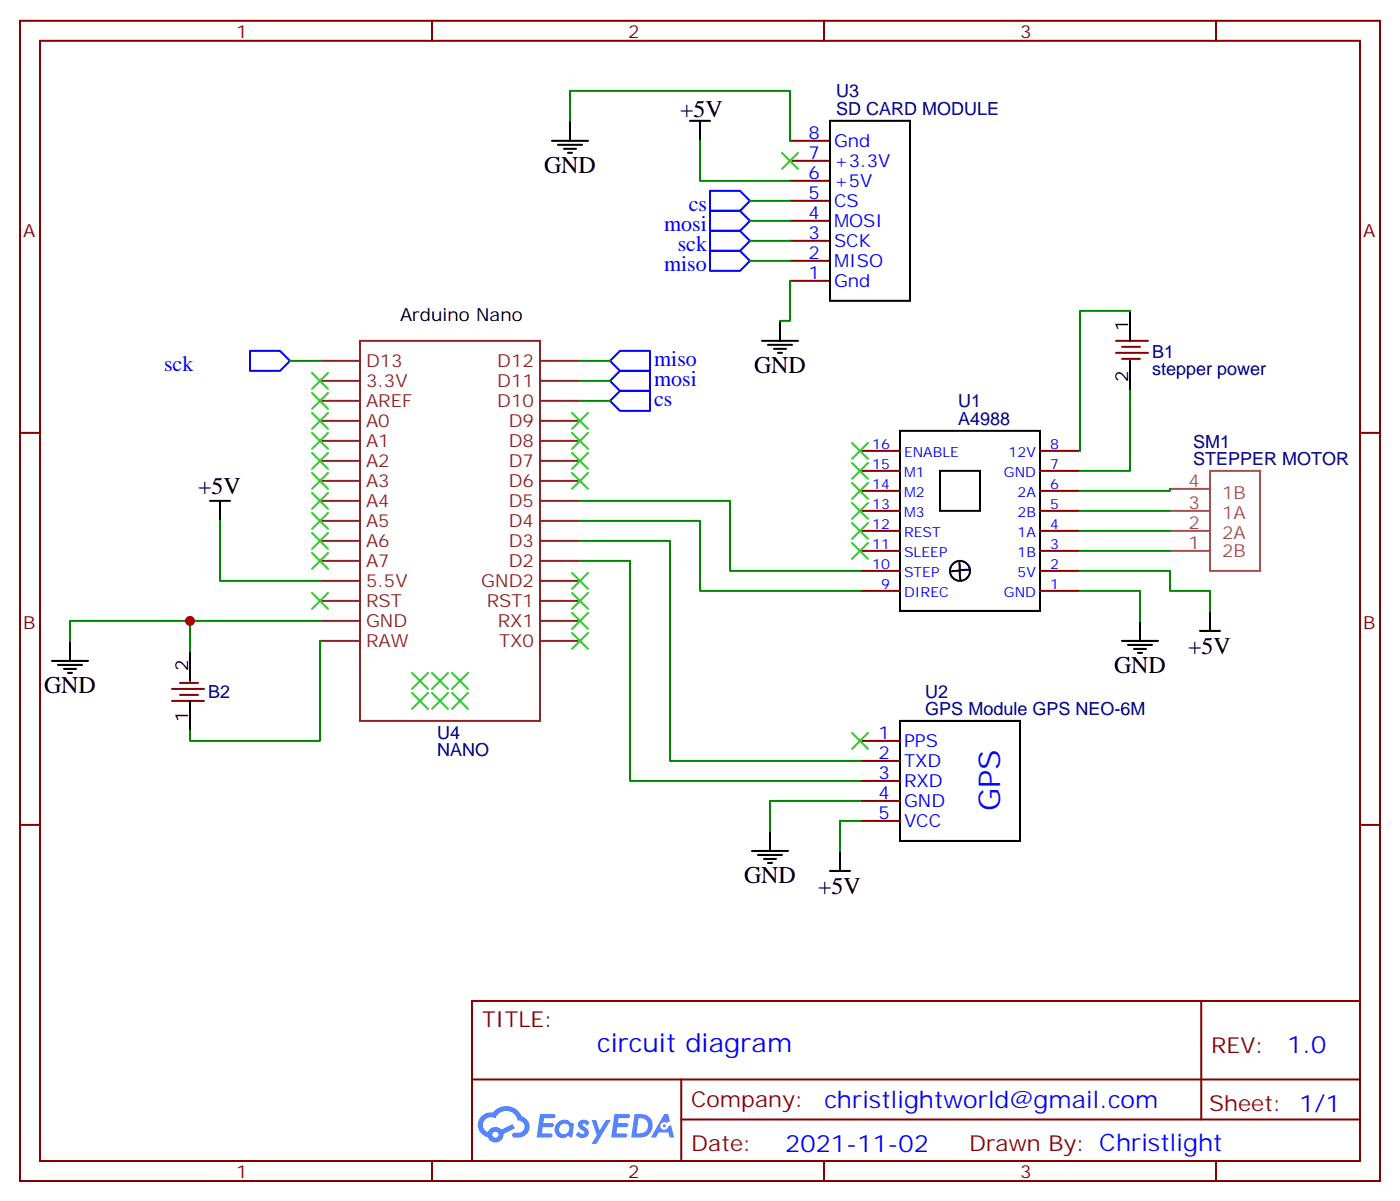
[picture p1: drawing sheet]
<svg xmlns="http://www.w3.org/2000/svg" width="247mm" height="212mm" viewBox="0 0 247 212" stroke-linecap="round" stroke-linejoin="round" font-family="sans-serif">
<g fill="none" stroke="#870000" stroke-width=".35">
<path d="M3.5 3.7h239.9v204.6h-239.9zM7.1 7.2h232.8v197.6h-232.8zM76.2 3.7v3.5M145.3 3.7v3.5M214.5 3.7v3.5M3.5 76.3h3.6M239.9 76.3h3.5M3.5 145.5h3.6M239.9 145.5h3.5M83.3 176.5h156.6v28.3h-156.6zM211.9 176.6v20.8M83.3 190.4h156.5"/>
<path d="M120.2 197.4h119.6M120.2 190.4v14.1M76.2 204.8v3.5M145.3 204.8v3.5M214.5 204.8v3.5"/>
</g>
<g fill="#5487ff">
<path d="M102.2 197.7a1.22 1.22 0 0 1 1.8 .3l-.4 .5a.47 .47 0 0 0-.4-.4 .47 .47 0 0 0-.5 .2l.1 .2a1.55 1.55 0 0 1 1 1.5 1.34 1.34 0 0 1-2.3 .1l.5-.5a.6 .6 0 0 0 .5 .4 .6 .6 0 0 0 .6-.3l-.2-.2a1.48 1.48 0 0 1-.9-1.4z"/>
<path d="M95.3 196.5h1.5a1.22 1.22 0 0 1 1.1 .1 .37 .37 0 0 1-.3 .6h-1.6l-.2 .9h1.6a.37 .37 0 0 1 .3 .4 .37 .37 0 0 1-.4 .3h-1.6l-.1 1.1h.7a1.15 1.15 0 0 1 1.1 .2 .36 .36 0 0 1-.3 .5h-2.4z"/>
<path d="M108.4 196.5h1.5a1.23 1.23 0 0 1 1.2 .1 .37 .37 0 0 1-.4 .6h-1.6l-.1 .9h1.5a.37 .37 0 0 1 .3 .4 .37 .37 0 0 1-.3 .3h-1.6l-.2 1.1h.8a1.15 1.15 0 0 1 1.1 .2 .36 .36 0 0 1-.3 .5h-2.5z"/>
<path d="M117.2 196.5h.6l.4 1.2-.6 .3a.69 .69 0 0 0-1.1 .3 .69 .69 0 0 0 .5 1 .69 .69 0 0 0 .9-.6l.4-.3 .6 2.2h-.8l-.2-.9h-1.7l-.5 .9h-.9z"/>
<path d="M104.4 197.5h.7l.7 1.9 1.1-1.9h.8l-2.5 4.2h-.8l.9-1.5z"/>
<path d="M111.9 196.5l-.6 4.1h1.4a2.11 2.11 0 0 0 2.4-2.1 2.11 2.11 0 0 0-2.5-2zM112.6 197.2a1.39 1.39 0 0 1 1.7 1.4 1.39 1.39 0 0 1-1.8 1.3h-.2z"/>
<path d="M98.2 198.1a1.48 1.48 0 0 0-.1 2 1.48 1.48 0 0 0 1.9 .3l.2-.1 .7 .3 .3-2.3-.1-.2-.5-.1a1.49 1.49 0 0 0-2.4 .1zM98.9 198.5a.91 .91 0 0 1 1.5 .2 .91 .91 0 0 1-.8 1.3 .87 .87 0 0 1-1-.5 .87 .87 0 0 1 .3-1z"/>
<path d="M85 196.8a2.18 2.18 0 0 0 1 3.8 1.44 1.44 0 0 0 1.7 .9 1.44 1.44 0 0 0 1.1-1.5l2-1-.4-.7-1.9 .9a1.47 1.47 0 0 0-2.5 .5 1.39 1.39 0 0 1-.6-2 1.39 1.39 0 0 1 2-.5 2.08 2.08 0 0 1 2.1-1.3 2.08 2.08 0 0 1 1.9 1.7 1.07 1.07 0 0 1 1.1 1 1.07 1.07 0 0 1-1 1.2h-.6a.43 .43 0 0 0-.6 .3 .43 .43 0 0 0 .4 .5 2.06 2.06 0 0 0 2.2-.6 2.06 2.06 0 0 0 .3-2.2l-.7-.7-.5-.2a2.98 2.98 0 0 0-5.1-.7l-1 .1zM86.8 200.1a.55 .55 0 0 1 1.1 0 .55 .55 0 0 1-1.1 0z"/>
<circle cx="117.2" cy="198.6" r=".26"/>
</g>
<g fill="none" stroke="#000" stroke-width=".35">
<path d="M146.4 21.3h14.1v31.8h-14.1zM158.7 76h24.7v31.7h-24.7zM165.8 83h7.1v7.1h-7.1zM169.2 99.3l.2 3M171 100.5l-3.1 .2M158.7 127.1h21.2v21.2h-21.2z"/>
<circle cx="169.3" cy="100.7" r="1.76"/>
</g>
<g fill="none" stroke="#870000" stroke-width=".35">
<path d="M139.3 38.9h7.1M139.3 35.4h7.1M139.3 31.9h7.1M139.3 28.4h7.1M139.3 24.8h7.1M139.3 49.5h7.1M139.3 46h7.1M139.3 42.5h7.1M151.7 79.5h7M183.4 79.5h7.1M151.7 97.2h7M151.7 93.6h7"/>
<path d="M151.7 90.1h7M151.7 86.6h7M151.7 83h7M183.4 97.2h7.1M183.4 93.6h7.1M183.4 90.1h7.1M183.4 86.6h7.1M183.4 83h7.1M151.7 104.2h7M151.7 100.7h7M183.4 104.2h7.1M183.4 100.7h7.1"/>
<path d="M151.7 130.7h7M151.7 134.2h7M151.7 137.7h7M151.7 141.3h7M151.7 144.8h7"/>
</g>
<path d="M206.4 97.2h7M206.4 93.6h7M206.4 90.1h7M206.4 86.2h7M213.4 83h8.8v17.7h-8.8z" fill="none" stroke="#a64a4a" stroke-width=".35"/>
<path d="M56.4 67.2h7.1M56.4 70.7h7.1" fill="none" stroke="#8c2424" stroke-width=".35"/>
<g fill="#8c2424">
<circle cx="74.1" cy="123.6" r=".18"/>
<circle cx="74.1" cy="120.1" r=".18"/>
<circle cx="77.6" cy="123.6" r=".18"/>
<circle cx="77.6" cy="120.1" r=".18"/>
</g>
<g fill="none" stroke="#8c2424" stroke-width=".35">
<path d="M56.4 77.8h7.1M56.4 74.2h7.1M56.4 63.6h7.1M95.2 77.8h7.1M95.2 74.2h7.1M95.2 63.6h7.1M95.2 67.2h7.1M95.2 70.7h7.1M56.4 98.9h7.1M56.4 95.4h7.1M56.4 91.9h7.1M56.4 88.3h7.1"/>
<path d="M56.4 84.8h7.1M56.4 81.3h7.1M95.2 98.9h7.1M95.2 95.4h7.1M95.2 91.9h7.1M95.2 88.3h7.1M95.2 84.8h7.1M95.2 81.3h7.1M56.4 113h7.1M56.4 109.5h7.1M56.4 106h7.1M56.4 102.4h7.1"/>
<path d="M95.2 113h7.1M95.2 109.5h7.1M95.2 106h7.1M95.2 102.4h7.1"/>
</g>
<g fill="#8c2424">
<circle cx="81.1" cy="123.6" r=".18"/>
<circle cx="81.1" cy="120.1" r=".18"/>
</g>
<path d="M63.5 60.1h31.7v67h-31.7z" fill="none" stroke="#8c2424" stroke-width=".35"/>
<g fill="none" stroke="#008700" stroke-width=".35">
<path d="M100.5 21.3v-5.3h38.8v8.8M123.5 24.8v7.1h15.8M132.3 35.4h7M132.3 38.9h7M132.3 42.5h7M132.3 46h7M139.3 49.5v7.1h-1.7M199.3 54.8h-8.8v24.7M51.2 63.6h5.2M102.3 70.7h5.3M102.3 67.2h5.3M102.3 63.6h5.3"/>
<path d="M199.3 68.9v14.1h-8.8M38.8 91.9v10.5h17.6M102.3 98.9h8.8v38.8h40.6M102.3 95.4h15.9v38.8h33.5M102.3 91.9h21.2v12.3h28.2M102.3 88.3h26.5v12.4h22.9M190.5 90.1h15.9M190.5 93.6h15.9M190.5 97.2h15.9M206.4 86.2v.4h-15.9M33.5 109.5v5.3M56.4 109.5h-44.1v3.5"/>
<path d="M56.4 113v17.7h-22.9v-1.8M190.5 104.2h10.6v5.3M190.5 100.7h15.9v3.5h7v3.5M151.7 141.3h-15.9v5.2M151.7 144.8h-3.5v5.3"/>
</g>
<path d="M125.2 37.2h5.3l1.8 1.7-1.8 1.8h-5.3zM125.2 33.7h5.3l1.8 1.7-1.8 1.8h-5.3zM125.2 40.7h5.3l1.8 1.8-1.8 1.7h-5.3zM125.2 44.2h5.3l1.8 1.8-1.8 1.8h-5.3zM44.1 61.9h5.3l1.8 1.7-1.8 1.8h-5.3zM107.6 63.6l1.8-1.7h5.3v3.5h-5.3zM107.6 67.2l1.8-1.8h5.3v3.5h-5.3zM109.4 68.9h5.3v3.6h-5.3l-1.8-1.8z" fill="none" stroke="#00f" stroke-width=".35"/>
<g fill="none" stroke="#000" stroke-width=".35">
<path d="M97.4 24.8h6.3M98.4 25.5h4.3M99.5 26.2h2.1M100.2 27h.7M100.5 21.3v3.5M121.7 21.3h3.5M123.5 21.3v3.5M137.6 56.6v3.5M199.3 54.8v5.3M134.4 60.1h6.4M135.5 60.8h4.2M136.5 61.5h2.1"/>
<path d="M137.2 62.2h.7M199.3 63.6v5.3M37 88.3h3.6M38.8 88.3v3.6M9.2 116.6h6.3M10.2 117.3h4.3M11.3 118h2.1M12 118.7h.7M12.3 113v3.6M33.5 114.8v5.3M197.9 113h6.4M199 113.7h4.2"/>
<path d="M200 114.4h2.1M200.7 115.1h.7M201.1 109.5v3.5M211.7 111.3h3.5M213.4 107.7v3.6M33.5 123.6v5.3M132.6 150.1h6.4M133.7 150.8h4.2M134.8 151.5h2.1M135.5 152.2h.7M135.8 146.5v3.6M146.4 153.6h3.5"/>
<path d="M148.2 150.1v3.5"/>
</g>
<path d="M196.8 60.1h5.7M196.8 62.2h5.7M197.9 61.2h3.2M197.9 63.3h3.2M30.3 123.6h5.7M30.3 121.5h5.7M31.7 122.6h3.2M31.7 120.4h3.2" fill="none" stroke="#870000" stroke-width=".35"/>
<g fill="none" stroke="#3c3" stroke-width=".35">
<path d="M137.9 27l2.9 2.8M140.8 27l-2.9 2.8M55 65.8l2.9 2.8M55 69.3l2.9 2.8M55 72.8l2.9 2.8M55 76.3l2.9 2.9M55 79.9l2.9 2.8M57.9 65.8l-2.9 2.8M57.9 69.3l-2.9 2.8M57.9 72.8l-2.9 2.8M57.9 76.3l-2.9 2.9M57.9 79.9l-2.9 2.8"/>
<path d="M100.9 79.9l2.8 2.8M100.9 76.3l2.8 2.9M100.9 72.8l2.8 2.8M103.7 79.9l-2.8 2.8M103.7 76.3l-2.8 2.9M103.7 72.8l-2.8 2.8M150.3 78.1l2.8 2.8M153.1 78.1l-2.8 2.8M55 83.4l2.9 2.8M55 86.9l2.9 2.8M55 90.5l2.9 2.8M55 94l2.9 2.8"/>
<path d="M55 97.5l2.9 2.8M57.9 83.4l-2.9 2.8M57.9 86.9l-2.9 2.8M57.9 90.5l-2.9 2.8M57.9 94l-2.9 2.8M57.9 97.5l-2.9 2.8M100.9 83.4l2.8 2.8M103.7 83.4l-2.8 2.8M150.3 92.2l2.8 2.8M150.3 88.7l2.8 2.8M150.3 85.2l2.8 2.8M150.3 81.6l2.8 2.9"/>
<path d="M150.3 95.7l2.8 2.9M153.1 92.2l-2.8 2.8M153.1 88.7l-2.8 2.8M153.1 85.2l-2.8 2.8M153.1 81.6l-2.8 2.9M153.1 95.7l-2.8 2.9M55 104.6l2.9 2.8M57.9 104.6l-2.9 2.8M72.7 118.7l2.8 2.8M75.5 118.7l-2.8 2.8M76.2 118.7l2.8 2.8M79 118.7l-2.8 2.8"/>
<path d="M79.7 118.7l2.8 2.8M82.5 118.7l-2.8 2.8M100.9 108.1l2.8 2.8M100.9 111.6l2.8 2.8M100.9 104.6l2.8 2.8M100.9 101l2.8 2.9M103.7 108.1l-2.8 2.8M103.7 111.6l-2.8 2.8M103.7 104.6l-2.8 2.8M103.7 101l-2.8 2.9M72.7 122.2l2.8 2.8M75.5 122.2l-2.8 2.8"/>
<path d="M76.2 122.2l2.8 2.8M79 122.2l-2.8 2.8M79.7 122.2l2.8 2.8M82.5 122.2l-2.8 2.8M150.3 129.3l2.8 2.8M153.1 129.3l-2.8 2.8"/>
</g>
<circle cx="33.5" cy="109.5" r=".88" fill="#c00"/>
<text font-size="5.3" fill="#00f" x="176.4" y="143" transform="rotate(-90 176.4 143)">GPS</text>
<text font-size="4.6" fill="#00f" x="105.3" y="185.6">circuit diagram</text>
<g font-size="4.2">
<text x="119.9" y="20.6">+5V</text>
<text x="96" y="30.5">GND</text>
<text x="133" y="65.8">GND</text>
<text x="34.9" y="87.2">+5V</text>
<text x="196.5" y="118.7">GND</text>
<text x="209.6" y="115.3">+5V</text>
<text x="7.8" y="122.2">GND</text>
<text x="131.2" y="155.7">GND</text>
<text x="144.3" y="157.6">+5V</text>
</g>
<g font-size="4.2" fill="#00f">
<text x="227.1" y="185.8">1.0</text>
<text x="145.4" y="195.4">christlightworld@gmail.com</text>
<text x="138.5" y="203.2">2021-11-02</text>
</g>
<g font-size="3.9" fill="#00f">
<text x="117.1" y="40.7">mosi</text>
<text x="121.5" y="37.2">cs</text>
<text x="117.1" y="47.8">miso</text>
<text x="119.5" y="44.2">sck</text>
<text x="28.9" y="65.4">sck</text>
<text x="115.4" y="64.5">miso</text>
<text x="115.4" y="68">mosi</text>
<text x="115.4" y="71.6">cs</text>
</g>
<g font-size="3.9" fill="#800">
<text x="85" y="181.1">TITLE:</text>
<text x="213.6" y="185.8">REV:</text>
<text x="121.9" y="195.3">Company:</text>
<text x="213.3" y="195.9">Sheet: 1/1</text>
<text x="121.9" y="203">Date:</text>
<text x="171" y="203.1">Drawn By: Christlight</text>
</g>
<g font-size="3.2" fill="#800">
<text x="41.6" y="6.7">1</text>
<text x="110.8" y="6.7">2</text>
<text x="179.9" y="6.7">3</text>
<text x="4.1" y="41.8">A</text>
<text x="240.4" y="41.8">A</text>
<text x="4.1" y="110.9">B</text>
<text x="240.4" y="110.9">B</text>
<text x="41.6" y="207.8">1</text>
<text x="110.8" y="207.8">2</text>
<text x="179.9" y="207.8">3</text>
</g>
<g font-size="3.2" fill="#000080">
<text x="147.5" y="17.2">U3</text>
<text x="147.5" y="20.2">SD CARD MODULE</text>
<text x="203.2" y="63.1">B1</text>
<text x="169" y="71.7">U1</text>
<text x="203.2" y="66.2">stepper power</text>
<text x="169" y="74.9">A4988</text>
<text x="210.4" y="82">STEPPER MOTOR</text>
<text x="210.4" y="79">SM1</text>
<text x="36.7" y="123.1">B2</text>
<text x="163.2" y="123.1">U2</text>
<text x="77.1" y="130.3">U4</text>
<text x="163.2" y="126.1">GPS Module GPS NEO-6M</text>
<text x="77.1" y="133.3">NANO</text>
</g>
<g font-size="3.2" fill="#00f">
<text x="142.6" y="28">7</text>
<text x="142.6" y="24.5">8</text>
<text x="147.1" y="29.4">+3.3V</text>
<text x="147.1" y="25.9">Gnd</text>
<text x="142.6" y="35.1">5</text>
<text x="142.6" y="31.5">6</text>
<text x="147.1" y="32.9">+5V</text>
<text x="142.6" y="38.6">4</text>
<text x="147.1" y="40">MOSI</text>
<text x="147.1" y="36.5">CS</text>
<text x="142.6" y="45.6">2</text>
<text x="142.6" y="42.1">3</text>
<text x="147.1" y="47.1">MISO</text>
<text x="147.1" y="43.5">SCK</text>
<text x="142.6" y="49.2">1</text>
<text x="147.1" y="50.6">Gnd</text>
<text x="155" y="130.3">1</text>
<text x="159.5" y="131.7">PPS</text>
<text x="155" y="133.8">2</text>
<text x="155" y="137.4">3</text>
<text x="159.5" y="135.3">TXD</text>
<text x="155" y="140.9">4</text>
<text x="159.5" y="138.8">RXD</text>
<text x="159.5" y="142.3">GND</text>
<text x="155" y="144.4">5</text>
<text x="159.5" y="145.8">VCC</text>
</g>
<g font-size="3.2">
<text x="70.6" y="56.6">Arduino Nano</text>
<text x="199" y="58.3" transform="rotate(-90 199 58.3)">1</text>
<text x="199" y="67.4" transform="rotate(-90 199 67.4)">2</text>
<text x="33.2" y="118.3" transform="rotate(-90 33.2 118.3)">2</text>
<text x="33.2" y="127.4" transform="rotate(-90 33.2 127.4)">1</text>
</g>
<g font-size="3.2" fill="#8d2323">
<text x="64.6" y="64.7">D13</text>
<text x="87.7" y="64.7">D12</text>
<text x="64.6" y="68.2">3.3V</text>
<text x="64.6" y="71.8">AREF</text>
<text x="87.7" y="68.2">D11</text>
<text x="87.7" y="71.8">D10</text>
<text x="64.6" y="75.3">A0</text>
<text x="89.7" y="75.3">D9</text>
<text x="64.6" y="82.3">A2</text>
<text x="64.6" y="78.8">A1</text>
<text x="89.7" y="82.3">D7</text>
<text x="89.7" y="78.8">D8</text>
<text x="64.6" y="85.9">A3</text>
<text x="64.6" y="89.4">A4</text>
<text x="89.7" y="89.4">D5</text>
<text x="89.7" y="85.9">D6</text>
<text x="64.6" y="92.9">A5</text>
<text x="89.7" y="92.9">D4</text>
<text x="64.6" y="100">A7</text>
<text x="64.6" y="96.4">A6</text>
<text x="89.7" y="100">D2</text>
<text x="89.7" y="96.4">D3</text>
<text x="64.6" y="107">RST</text>
<text x="64.6" y="103.5">5.5V</text>
<text x="84.9" y="103.5">GND2</text>
<text x="85.8" y="107">RST1</text>
<text x="64.6" y="110.6">GND</text>
<text x="87.8" y="110.6">RX1</text>
<text x="64.6" y="114.1">RAW</text>
<text x="88" y="114.1">TX0</text>
</g>
<g font-size="3.2" fill="#a54b4b">
<text x="209.6" y="89.7">3</text>
<text x="209.6" y="85.9">4</text>
<text x="215.5" y="88">1B</text>
<text x="209.6" y="93.3">2</text>
<text x="215.5" y="95">2A</text>
<text x="215.5" y="91.5">1A</text>
<text x="209.6" y="96.8">1</text>
<text x="215.5" y="98.2">2B</text>
</g>
<g font-size="2.5" fill="#00f">
<text x="153.8" y="82.7">15</text>
<text x="153.8" y="79.2">16</text>
<text x="159.5" y="80.6">ENABLE</text>
<text x="177.9" y="80.6">12V</text>
<text x="185.2" y="82.7">7</text>
<text x="185.2" y="79.2">8</text>
<text x="153.8" y="89.7">13</text>
<text x="153.8" y="86.2">14</text>
<text x="159.5" y="87.6">M2</text>
<text x="159.5" y="84.1">M1</text>
<text x="177.1" y="84.1">GND</text>
<text x="179.5" y="87.6">2A</text>
<text x="185.2" y="89.7">5</text>
<text x="185.2" y="86.2">6</text>
<text x="153.8" y="93.3">12</text>
<text x="159.5" y="94.7">REST</text>
<text x="159.5" y="91.2">M3</text>
<text x="179.5" y="91.2">2B</text>
<text x="179.5" y="94.7">1A</text>
<text x="185.2" y="93.3">4</text>
<text x="153.8" y="100.3">10</text>
<text x="153.8" y="96.8">11</text>
<text x="159.5" y="101.7">STEP</text>
<text x="159.5" y="98.2">SLEEP</text>
<text x="179.5" y="98.2">1B</text>
<text x="179.5" y="101.7">5V</text>
<text x="185.2" y="100.3">2</text>
<text x="185.2" y="96.8">3</text>
<text x="155.4" y="103.9">9</text>
<text x="159.5" y="105.3">DIREC</text>
<text x="177.1" y="105.3">GND</text>
<text x="185.2" y="103.9">1</text>
</g>
</svg>
